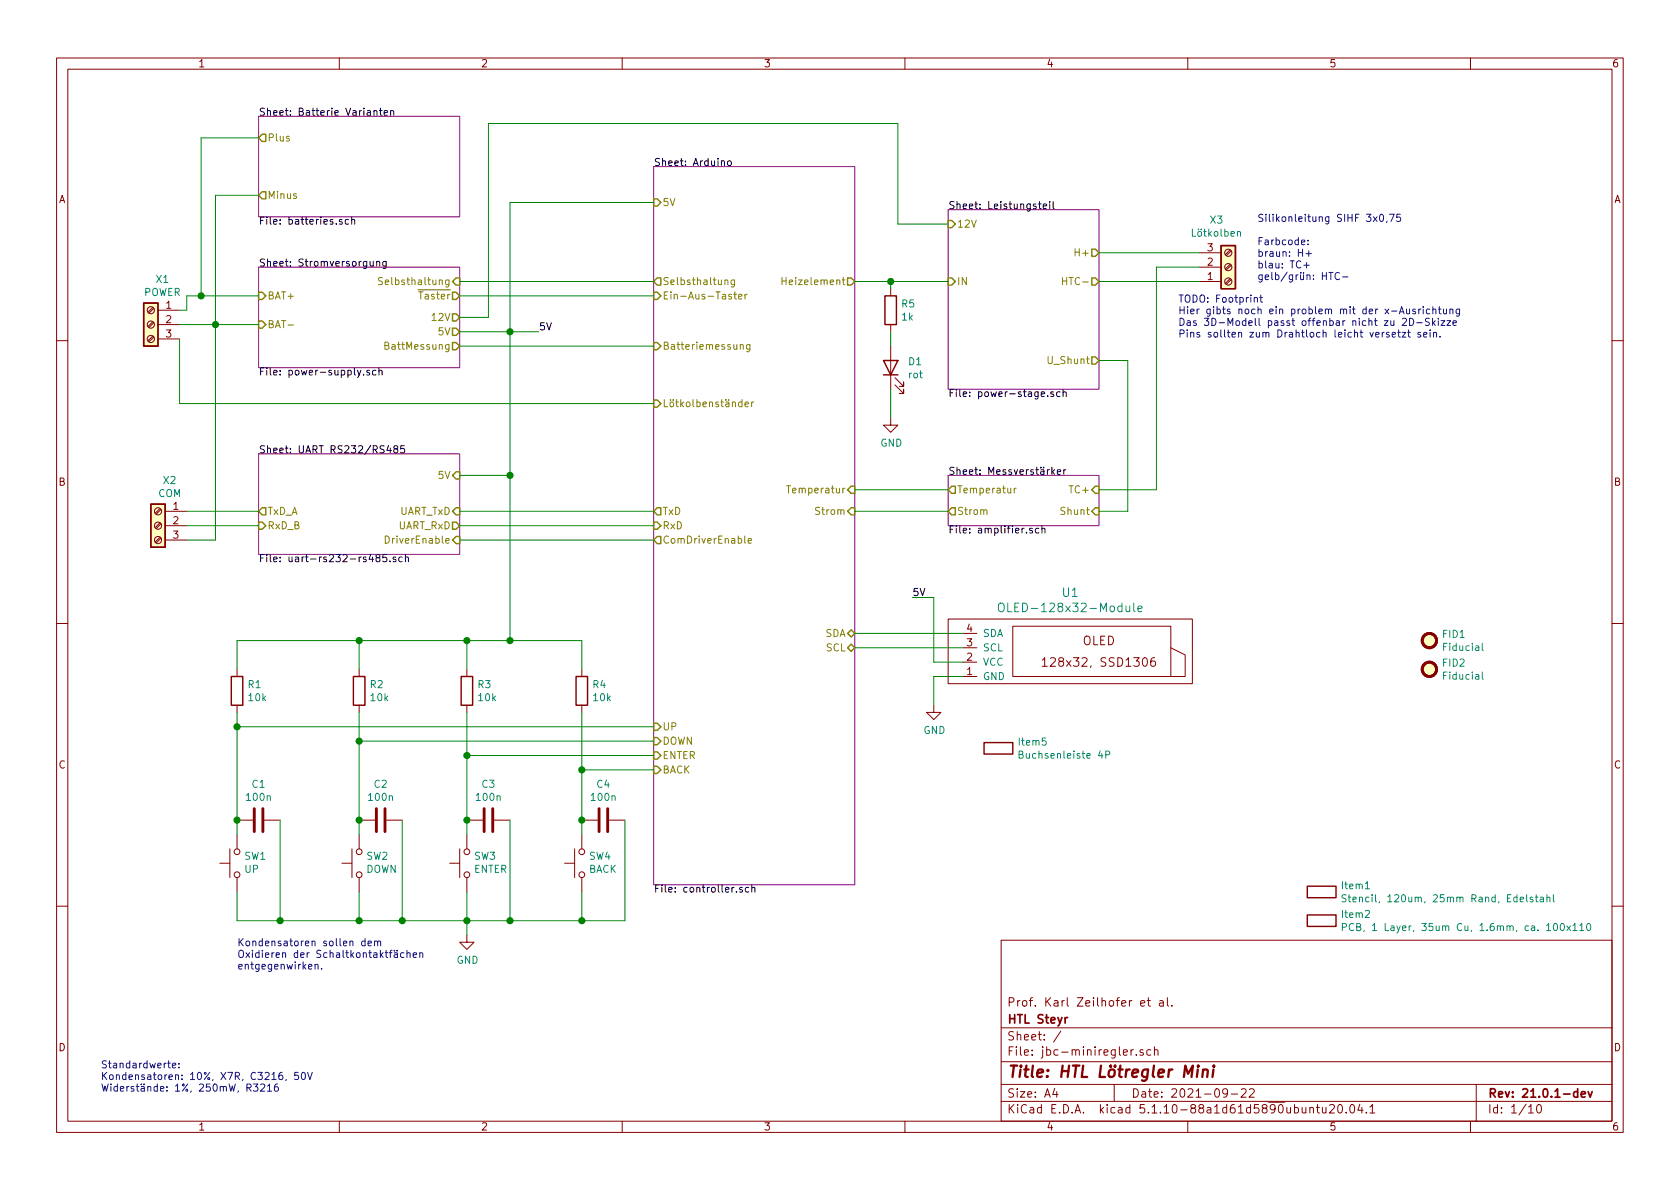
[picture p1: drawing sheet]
<svg xmlns="http://www.w3.org/2000/svg" width="297mm" height="210mm" viewBox="0 0 297 210" stroke-linecap="round" stroke-linejoin="round" font-family="sans-serif">
<g fill="none" stroke="#840000" stroke-width=".18">
<path d="M10 10.3h277v189.9h-277zM12 12.2h273v186.1h-273zM60 10.3v1.9M110 10.3v1.9M160 10.3v1.9M210 10.3v1.9M260 10.3v1.9M27 59.4l-.8 .9M27 56.9l-.8 .8M27 54.4l-.8 .8M27.2 59.6l-.9 .8M27.2 57.1l-.9 .8"/>
<path d="M27.2 54.5l-.9 .9M27.9 54.9h3.8M27.9 57.4h3.8M27.9 59.9h3.8M157.5 51v1.3M157.5 57.4v1.3M212.1 49.8h3.8M212.1 47.2h3.8M212.1 44.7h3.8M217.5 44.2l-.9 .8M217.5 46.7l-.9 .9M217.5 49.3l-.9 .8"/>
<path d="M217.7 44.4l-.9 .8M217.7 46.9l-.9 .8M217.7 49.4l-.9 .9M10 60.2h2M157.5 73.9v1.3h1.2l-1.2 1.2-1.3-1.2h1.3M157.5 61.2v7.6M158.2 68.1l1.6 1.5v-.8v.8h-.8M158.2 66.8l1.6 1.5v-.7v.7h-.8M285 60.2h2M28.3 95l-.9 .8M28.3 92.5l-.9 .8M28.3 89.9l-.9 .8"/>
<path d="M28.5 95.2l-.9 .8M28.5 92.6l-.9 .9M28.5 90.1l-.9 .8M29.2 90.4h3.8M29.2 93h3.8M29.2 95.5h3.8M10 110.3h2M41.9 118.4v1.2M63.5 118.4v1.2M82.5 118.4v1.2M102.9 118.4v1.2M167.6 109.5h43.2v11.4h-43.2z"/>
<path d="M170.2 119.6h2.5M170.2 117.1h2.5M170.2 114.5h2.5M170.2 112h2.5M179.1 110.7h27.9v8.9h-27.9zM184.3 116.7l.4-.4v1.5M184.3 117.8h.9M204.2 116.3a.59 .59 0 0 0-.7 .6v.8a.48 .48 0 0 0 .7 0l.1-.5-.1-.3h-.5l-.2 .3M207 114.5l2.5 1.3v3.8h-2.5M285 110.3h2M41.9 124.7v1.3M63.5 124.7v1.3"/>
<path d="M82.5 124.7v1.3M102.9 124.7v1.3M165.1 124.7v1.3h1.3l-1.3 1.2-1.3-1.2h1.3M38.9 152.6h1.7M40.6 150.1v5.1M41.9 145h2.8M41.9 147.6v2.5M41.9 155.2v2.5M46.7 145h2.8M60.5 152.6h1.7M62.2 150.1v5.1M63.5 145h2.8"/>
<path d="M63.5 147.6v2.5M63.5 155.2v2.5M68.3 145h2.8M79.5 152.6h1.8M81.3 150.1v5.1M82.5 147.6v2.5M82.5 155.2v2.5M82.5 145h2.8M87.4 145h2.8M99.8 152.6h1.8M101.6 150.1v5.1M102.9 145h2.8"/>
<path d="M102.9 147.6v2.5M102.9 155.2v2.5M107.7 145h2.8M10 160.2h2M82.5 165.3v1.3h1.3l-1.3 1.3-1.2-1.3h1.2M177 166.3h108v32h-108zM201.7 177.4l.7-.1-.1-.3-.4-.1-.2 .2 .1 .7h.5M202.8 176.9h.6M203 176.4v1.3l.4 .2M205.1 177h.5l.1 .9M205.7 177.3l-.5 .1a.29 .29 0 0 0-.2 .2 .29 .29 0 0 0 .2 .3l.5-.1M206.4 176.4v1.3l.2 .2"/>
<path d="M207.2 177.8v.1M285 160.2h2M60 198.3v1.9M110 198.3v1.9M160 198.3v1.9M177 194.8h108M177 191.8h108M177 187.8h108M177 181.8h108M186.5 192.5l-.4 1h1M186.8 193v1M187.6 182.3l-1.3 2"/>
<path d="M197 191.8v3M200 185.6v1M200.4 185.6l-.4 .3M200.9 186.5v.1M202.1 185.7l-.3-.1-.3 .2 .1 .2 .5 .2v.3h-.6M203.5 185.7l-.5-.1-.2 .3v.6l.2 .1 .5-.1M204.1 185.7l.2-.1 .4 .1v.9M204.1 185.1v1.5M210 198.3v1.9M217 193.2l-.1 .2a.48 .48 0 0 1-.6-.1v-.6a.48 .48 0 0 1 .6-.1l.1 .1a1.19 1.19 0 0 1-.2 1.2l-.5 .1M217.7 193.5h1.1M219.5 192.7l.2-.2h.3l.3 .2v.3v.2l-.9 .8h.9"/>
<path d="M220.9 192.7l.2-.2h.4l.2 .2 .1 .3-1 1h1M231.6 196l.2-.2 .4 .1v.9M231.6 195.8v1M232.7 195.8h.6M232.9 195.3v1.3l.4 .2M233.8 195.8l.1 .9 .3 .1 .2-.1M234.4 195.8v1M235.1 195.5l.2-.2h.4l.2 .5-.9 1h.9M236.7 195.4l.3-.1a.94 .94 0 0 1 0 1.5h-.1a1 1 0 0 1-.2-1.4zM238 196.7v.1M238.8 195.5l.3-.2a.94 .94 0 0 1 0 1.5 .82 .82 0 0 1-.3-1.3zM240.4 195.2l-.3 1.1h.9"/>
<path d="M240.8 195.8v1M241.6 196.7v.1M242.2 195.8l.4-.5v1.5M242.2 196.8h.9M260 198.3v1.9M261 191.8v6.5M270.3 195.8l.4-.5v1.5M270.3 196.8h.8M271.8 195.5l.4-.2a.94 .94 0 0 1 0 1.5 .79 .79 0 0 1-.4-1.3z"/>
<circle cx="26.7" cy="57.4" r=".63"/>
<circle cx="26.7" cy="54.9" r=".63"/>
<circle cx="26.7" cy="59.9" r=".63"/>
<circle cx="217.2" cy="47.2" r=".63"/>
<circle cx="217.2" cy="44.7" r=".63"/>
<circle cx="217.2" cy="49.8" r=".63"/>
<circle cx="27.9" cy="93" r=".63"/>
<circle cx="27.9" cy="95.5" r=".63"/>
<circle cx="27.9" cy="90.4" r=".63"/>
<circle cx="41.9" cy="154.7" r=".51"/>
<circle cx="41.9" cy="150.6" r=".51"/>
<circle cx="63.5" cy="150.6" r=".51"/>
<circle cx="63.5" cy="154.7" r=".51"/>
<circle cx="82.6" cy="154.7" r=".51"/>
<circle cx="82.6" cy="150.6" r=".51"/>
<circle cx="102.9" cy="150.6" r=".51"/>
<circle cx="102.9" cy="154.7" r=".51"/>
</g>
<path d="M188.7 179.9l-.4 .3M278.9 193.1l-.4-.1-.3 .3 .1 .6 .2 .1 .4-.1M278.9 192.5v1.5M279.6 193.5l.7-.1-.1-.3-.4-.1-.2 .2 .1 .7h.5M280.8 193l.4 1 .3-1" fill="none" stroke="#840000" stroke-width=".3"/>
<path d="M211.8 189.1l-.2 1.3M211.9 188.4l-.1 .2M212.7 189.3a.5 .5 0 0 1 .9 .1l-.2 1M212.7 189.1l-.1 1.3M214.6 189.1l-.2 1.3M214.6 188.4v.2l.1-.1-.1-.1v.2" fill="none" stroke="#840000" stroke-width=".41"/>
<path d="M45.7 20.6h35.6v17.7h-35.6zM115.6 29.5h35.5v127h-35.5zM167.6 37.1h26.7v31.7h-26.7zM45.7 47.2h35.6v17.8h-35.6zM45.7 80.3h35.6v17.7h-35.6zM167.6 84.1h26.7v8.9h-26.7z" fill="none" stroke="#840084" stroke-width=".18"/>
<g fill="none" stroke="#000" stroke-width=".18">
<path d="M66.1 19.7l.2-.1h.3v.8M66.1 19.6v.8M67.1 19.6h.5M67.3 19.1v1.1l.3 .2M67.9 20l.6-.1v-.3h-.4l-.2 .1 .1 .6h.5M69.1 19.7l.1-.1h.3l.1 .8M69.1 19.6v.8M60.5 38.9l-.3-.1-.2 .2v.2l.5 .1v.3h-.5M61.6 38.9l-.3-.1-.3 .2 .1 .6h.5M62.2 38.9l.2-.1 .3 .1v.7M62.2 38.4v1.2M127.6 28.6l.1-.2 .3 .1 .1 .8"/>
<path d="M128.8 28.5l.3-.1 .2 .3-.1 .5-.3 .1-.3-.2zM183.6 36.1h.5M183.8 35.6v1.1l.3 .2M184.5 36.5l.6-.1-.1-.3h-.4l-.1 .1v.6h.5M185.6 35.6v.2M185.6 36.1v.8M186.2 35.6v1.1l.2 .2M65.4 46.2l.1 .8 .3 .1 .2-.2M66 46.2v.9M66.6 46.3l.2-.1 .3 .1v.8M66.6 46.2v.9M68.3 46.2l-.1 1.2-.2 .1-.3-.1"/>
<path d="M68.3 46.3l-.4-.1-.2 .3 .1 .5h.5M64.3 66.2v.1M65.3 65.5h-.3l-.2 .2 .1 .1 .4 .2v.3h-.5M66.5 65.5h-.4l-.2 .2 .1 .6h.5M67 65.6l.2-.1h.3l.1 .8M67 65v1.3M68.7 78.8l-.3 .8h.8M69 79.2v.9M69.8 79.4l-.1-.2v-.3l.4-.1 .2 .1v.3l-.6 .2-.1 .2v.3l.2 .2h.3l.2-.2v-.4l-.2-.1M71.5 78.8h-.6l-.1 .6 .5-.1 .3 .2v.4l-.3 .2-.5-.1M185.2 70v.1M186.3 69.3h-.3l-.2 .2 .1 .1 .4 .2v.3h-.5"/>
<path d="M187.4 69.3h-.4l-.2 .2 .1 .6h.5M188 69.4l.1-.1h.3l.1 .8M188 68.9v1.2M66.7 98.6l-.2-.1v-.3l.2-.1h.4v.4l-.5 .2-.1 .2v.2l.2 .2h.4l.1-.2-.1-.4-.1-.1M68.4 98.1h-.7v.6l.2-.2 .5 .2v.5l-.3 .1-.4-.1M68.9 99.2v.1M70 98.5h-.3l-.2 .2v.2l.5 .1v.3h-.5M71.1 98.5h-.3l-.3 .2 .1 .6h.5M71.7 98.6l.2-.1h.3v.8M71.7 98.1v1.2M182.5 93.5l-.3-.1-.2 .2 .1 .2 .4 .1v.3h-.5M183.7 93.5l-.4-.1-.2 .2 .1 .6h.5"/>
<path d="M184.2 93.5l.2-.1 .3 .1 .1 .8M184.2 93v1.3M186 82.6v1.3M186.1 83.4l.4 .5M186.5 83.1l-.5 .4M186.9 83.5l.6-.1v-.3h-.4l-.2 .1 .1 .6h.5M188.1 83.1v.8M188.4 83.1l-.3 .2M131.2 157l-.3-.1-.1 .2v.2l.4 .1v.3h-.4M132.4 157l-.4-.1-.2 .2 .1 .6h.5M132.9 157l.2-.1 .3 .1 .1 .8M132.9 156.5v1.3"/>
</g>
<g fill="none" stroke="#848400" stroke-width=".25">
<path d="M46.4 23.7h.6v1.3h-.6l-.7-.6zM46.4 33.9h.6v1.3h-.6l-.7-.7zM115.6 35.2h.6l.6 .6-.6 .6h-.6zM167.6 39h.7l.6 .6-.6 .7h-.7zM45.7 51.7h.7l.6 .6-.6 .7h-.7zM45.7 56.8h.7l.6 .6-.6 .6h-.7zM80 49.8l.6-.7h.7v1.3h-.7zM80 51.7h.6l.7 .6-.7 .7h-.6zM80 55.5h.6l.7 .6-.7 .7h-.6zM80 58h.6l.7 .7-.7 .6h-.6zM115.6 51.7h.6l.6 .6-.6 .7h-.6zM116.2 49.1h.6v1.3h-.6l-.6-.6z"/>
<path d="M149.9 49.1h.6l.6 .7-.6 .6h-.6zM167.6 49.1h.7l.6 .7-.6 .6h-.7zM193 49.1h.7l.6 .7-.6 .6h-.7zM193 44.1h.7l.6 .6-.6 .6h-.7zM80 60.6h.6l.7 .6-.7 .6h-.6zM115.6 60.6h.6l.6 .6-.6 .6h-.6zM115.6 70.7h.6l.6 .7-.6 .6h-.6zM193 63.1h.7l.6 .6-.6 .7h-.7zM45.7 92.3h.7l.6 .7-.6 .6h-.7zM46.4 89.8h.6v1.3h-.6l-.7-.7zM80 92.3h.6l.7 .7-.7 .6h-.6zM80.6 83.4h.7v1.3h-.7l-.6-.6z"/>
<path d="M80.6 89.8h.7v1.3h-.7l-.6-.7zM80.6 94.9h.7v1.2h-.7l-.6-.6zM115.6 92.3h.6l.6 .7-.6 .6h-.6zM116.2 89.8h.6v1.3h-.6l-.6-.7zM116.2 94.9h.6v1.2h-.6l-.6-.6zM150.5 86h.6v1.2h-.6l-.6-.6zM150.5 89.8h.6v1.3h-.6l-.6-.7zM168.3 86h.6v1.2h-.6l-.7-.6zM168.3 89.8h.6v1.3h-.6l-.7-.7zM193.7 86h.6v1.2h-.6l-.7-.6zM193.7 89.8h.6v1.3h-.6l-.7-.7zM149.9 114.5l.6-.6 .6 .6-.6 .7z"/>
<path d="M149.9 112l.6-.6 .6 .6-.6 .6zM115.6 127.9h.6l.6 .6-.6 .7h-.6zM115.6 130.4h.6l.6 .7-.6 .6h-.6zM115.6 133h.6l.6 .6-.6 .6h-.6zM115.6 135.5h.6l.6 .6-.6 .7h-.6z"/>
</g>
<g fill="none" stroke="#848400" stroke-width=".18">
<path d="M50.9 57.5h1M67.6 49.1h-.4l-.2 .1-.1 .2 .1 .2 .5 .2 .1 .3-.2 .2h-.5M79.4 49.5v1l-.3 .3-.3-.1M79.4 49.5h-.4l-.2 .2 .1 .6h.5M128.2 49.6l.1-.1h.4v.8M129.7 52h.5M129.9 49.5v1l-.3 .3-.3-.1M129.9 49.5h-.4l-.2 .2 .1 .6h.5M129.9 51.6v1.1l.3 .2M130.6 52.4l.6-.1-.1-.2-.3-.1-.2 .2v.6h.5M131.7 52v.9M132.1 52l-.4 .3"/>
<path d="M138.3 49.7h.7M138.3 49.1v1.2M187.9 49.1v1.2M187.9 49.7h.7M68 61.1h.6l.1-.2v-.3l-.7-.1v1.3h.5l.2-.2 .1-.3-.3-.2M130.9 61.1l.2-.2 .3 .1v.8M130.9 60.9v.9M131.7 71.5l.6-.1v-.3h-.4l-.2 .2 .1 .6h.5M132.6 60.9v1l-.3 .3-.3-.1M132.6 61l-.4-.1-.2 .3 .1 .5h.5M132.9 71.1v.8M133.2 71.1h-.2l-.1 .2"/>
<path d="M68.1 94.8a.64 .64 0 0 1 .7 .6 .64 .64 0 0 1-.7 .7zM131.7 94.8v1.1l.2 .2M132.3 95.6l.6-.1-.1-.2-.3-.1-.2 .2v.6h.5M139.1 85.9h.7M173.9 90.3l.2-.2 .3 .1 .1 .8M179.3 86.3v.9M179.7 86.3l-.4 .3"/>
</g>
<g fill="none" stroke="#840000" stroke-width=".25">
<path d="M25.4 53.6h2.5v7.6h-2.5zM156.5 52.3h2v5.1h-2zM215.9 43.4h2.5v7.6h-2.5zM156.2 63.7h2.5l-1.2 2.6zM156.2 66.3h2.5M26.7 89.1h2.5v7.7h-2.5zM40.9 119.6h2v5.1h-2zM62.5 119.6h2v5.1h-2zM81.5 119.6h2.1v5.1h-2.1zM101.9 119.6h2v5.1h-2zM174 131.3h5.1v2h-5.1zM231.1 156.7h5.1v2h-5.1z"/>
<path d="M231.1 161.8h5.1v2h-5.1z"/>
</g>
<g fill="none" stroke="#840000" stroke-width=".51">
<path d="M45 143v4.1M46.5 143v4.1M66.5 143v4.1M68.1 143v4.1M85.6 143v4.1M87.1 143v4.1M105.9 143v4.1M107.4 143v4.1"/>
<circle cx="252.7" cy="118.4" r="1.27"/>
<circle cx="252.7" cy="113.3" r="1.27"/>
</g>
<g fill="none" stroke="#008484" stroke-width=".18">
<path d="M218.8 41.1l.2-.2 .3 .1v.8M176.6 106.9a.53 .53 0 0 1 .6-.2 .53 .53 0 0 1 .3 .5v.5a.51 .51 0 0 1-.5 .5 .51 .51 0 0 1-.5-.5zM200.5 106.6v1.3l.2 .3M201.2 107.7l.7-.2v-.3h-.5l-.2 .2 .1 .7h.6M262.1 113.8v1.1l.2 .1M262.1 118.8v1.1l.2 .2M180.2 133.4h.5l.1-.5-.6-.1v1.3h.5l.2-.2v-.3l-.3-.2M195.5 133.5l.7-.1v-.5l-.2-.1h-.5v1.3M238 158.3l-.5-.1-.2 .3 .1 .3 .5 .2v.4l-.2 .1-.4-.1M238.4 158.6h.4M238.5 158.2v1.1l.3 .2M239.2 159l.6-.1v-.2l-.4-.1-.2 .2 .1 .6h.5"/>
<path d="M241.4 157.2h.7M271 158.7l-.3-.1-.2 .2 .1 .2 .4 .1v.3h-.5M271.4 158.6h.5M271.6 158.2v1.1l.3 .2M272.3 158.7h.5l.1 .8M272.9 158.9l-.4 .1-.2 .2v.2h.6M273.5 158.8l.2-.2 .3 .1v.8M273.5 158.2v1.3M274.7 158.2v1.1l.1 .2M237.3 164l.7-.2v-.4l-.7-.1v1.3M239.3 163.4a.6 .6 0 0 0-.8 .4 .6 .6 0 0 0 .6 .8l.2-.2M239.9 163.9l.5-.1 .2-.2-.1-.2-.6-.1v1.3h.5l.2-.2v-.3l-.3-.2"/>
<path d="M277 163.7l.7 .9M277.7 163.7l-.7 .9M278.1 163.6l.4-.3v1.3M278.1 164.6h.7M279.3 163.6l.4-.3v1.3M279.3 164.6h.7M280.6 163.4l.2-.1a.67 .67 0 0 1 .5 .6 .67 .67 0 0 1-.5 .7l-.3-.5z"/>
</g>
<g fill="#ffffc2" stroke="#ffffc2" stroke-width=".18">
<path d="M25.4 53.6h2.5v7.6h-2.5z"/>
<path d="M215.9 43.4h2.5v7.6h-2.5z"/>
<path d="M26.7 89.1h2.5v7.7h-2.5z"/>
<circle cx="252.7" cy="113.3" r="1.27"/>
<circle cx="252.7" cy="118.4" r="1.27"/>
</g>
<g fill="none" stroke="#008400" stroke-width=".18">
<path d="M45.7 34.5h-7.6v61h-5.1M45.7 24.4h-10.1v27.9M115.6 35.8h-25.4v77.5M167.6 39.6h-8.9v-17.8h-72.3v34.3h-5.1M31.7 57.4h14M31.7 59.9v11.5h83.9M45.7 52.3h-12.7v2.6h-1.3M81.3 49.8h34.3M81.3 58.7h13.9M81.3 52.3h34.3M151.1 49.8h16.5M157.5 49.8v1.2"/>
<path d="M157.5 58.7v2.5M194.3 49.8h17.8M194.3 44.7h17.8M212.1 47.2h-7.6v39.4h-10.2M81.3 61.2h34.3M157.5 68.8v5.1M194.3 63.7h5.1v26.7h-5.1M33 90.4h12.7M33 93h12.7M81.3 95.5h34.3M81.3 90.4h34.3M81.3 93h34.3"/>
<path d="M81.3 84.1h8.9M151.1 90.4h16.5M151.1 86.6h16.5M41.9 118.4v-5.1h61v5.1M63.5 113.3v5.1M82.5 113.3v5.1M151.1 114.5h19.1M151.1 112h19.1M161.3 105.7h3.8v11.4h5.1M170.2 119.6h-5.1v5.1M41.9 126v21.6M41.9 128.5h73.7"/>
<path d="M63.5 126v21.6M63.5 131.1h52.1M82.5 126v21.6M82.5 133.6h33.1M102.9 136.1h12.7M102.9 126v21.6M49.5 145v17.8M63.5 157.7v5.1M71.1 145v17.8M82.5 157.7v7.6M90.2 145v17.8M102.9 157.7v5.1"/>
<path d="M110.5 145v17.8h-68.6v-5.1"/>
</g>
<g fill="none" stroke="#0000c2" stroke-width=".18">
<path d="M244 38l.2-.1a.67 .67 0 0 1 .4 .6 .67 .67 0 0 1-.4 .7l-.2-.2-.1-.3zM245.2 39.1l-.1 .2M245.7 37.9h.8l-.6 1.3M247.6 37.9h-.6l-.1 .6 .2-.1 .5 .1v.5l-.2 .2-.5-.2M221.8 52.7l.1-.1h.3l.1 .8M222.7 52.6h.5M222.9 52.2v1.1l.3 .1M230.1 42.8l.6-.1v-.2l-.4-.1-.2 .2 .1 .6h.5M230.5 46.9h1M230.9 44.9h1M231 46.4v1M231.3 43.1v.2"/>
<path d="M231.3 42.5v.1M231.4 44.4v.9M234.9 48.2h.8M236.8 48.3a.6 .6 0 0 0-.8 .4 .6 .6 0 0 0 .6 .7l.2-.1M237.4 49h.9M245.6 58.8h-.3l-.2 .1 .1 .2 .4 .2v.3h-.5M246.2 59.2l.5-.1v-.3h-.4l-.1 .1v.7h.5M247.1 58.8h.5M247.3 58.3v1.1l.3 .2M247.4 55.5l.4-1.3 .5 1.3M247.5 55.1h.6M247.9 58.8h.7l-.7 .8h.7"/>
<path d="M248 56.4l.4-.1 .3 .3-.8 1h.8M248.7 54.7v.7l.3 .1 .2-.1M248.9 58.8h.5M249 58.3v1.1l.4 .2M249.2 56.3a.64 .64 0 0 1 .8 .6 .64 .64 0 0 1-.8 .7zM249.2 54.7v.8M250.3 54.7h-.3l-.2 .1v.2l.5 .1v.3h-.5M250.5 57.1h1M250.9 54.7v.8M251.2 58.8h-.3l-.2 .1v.2l.5 .2v.3h-.5M251.2 54.7l-.3 .2M251.6 54.2v.2"/>
<path d="M251.6 54.7v.8M251.7 59.2l.6-.1-.1-.3h-.3l-.2 .1 .1 .7h.4M252.7 56.4l-.5-.1-.1 .1v.4l.6 .3v.2l-.2 .3-.5-.1M252.8 54.7h-.4l-.2 .2 .1 .5h.5M252.9 58.3v.2M252.9 58.8v.8M253.3 56.3v1.3M253.3 54.8l.2-.1h.3l.1 .8M253.3 54.2v1.3M253.4 57.1l.4 .5M253.5 58.9l.1-.1h.3l.1 .8M253.5 58.8v.8"/>
<path d="M253.8 56.7l-.5 .5M254.3 56.3v.1M254.3 54.7h.5M254.3 56.7v.9M254.5 54.2v1.1l.3 .2M254.6 59.5v.1M254.8 56.7h.6l-.6 .9h.6M255.2 54.7l.1 .7 .3 .1 .2-.1M255.8 54.7v.8M255.8 56.7h.7l-.7 .9h.7M256.4 54.8l.1-.1h.3l.1 .8M256.4 54.7v.8"/>
<path d="M256.9 57.1l.6-.1v-.2l-.4-.1-.2 .2 .1 .6h.5M258.1 54.7v1l-.3 .2-.3-.1M258.1 54.7h-.4l-.2 .2 .1 .5h.5M55.7 170.7l.2-.2 .3 .1v.8M55.7 170.5v.9M56.8 171.2v.2M64.5 166.5l-.3-.1-.3 .2 .2 .6h.4M64.5 166v1.3M65.1 166.8l.6-.1-.1-.2-.3-.1-.2 .2v.6h.5M66.2 166.5l.2-.1 .3 .1 .1 .8M66.2 166.4v.9M66.8 166.6l.2-.2 .3 .1v.8"/>
<path d="M69.7 168.5h.5l.1 .8M69.7 168v.2M70.2 168v.2M70.3 168.8h-.5l-.1 .2v.3h.6M71.4 168.5h-.3l-.3 .2 .1 .6h.5M72 168.6l.2-.1h.3v.8M72 168v1.3M73.1 168.9l.6-.1-.1-.3h-.4l-.1 .2v.6h.5M74.2 168.6l.2-.1h.3l.1 .8M74.2 168.5v.8M30.5 188.4l.6-.1-.1-.2-.3-.1-.2 .2 .1 .6h.4M31.6 188.7v.1"/>
<path d="M31.6 188.1v.1M44.8 191.7h.8l-.4 .5 .3 .1v.6l-.5 .1-.2-.2M46.1 191.8l.5-.1 .2 .1v.2v.2l-.8 .8h.8M47.3 192l.4-.3v1.3M47.3 193h.7M49.1 191.7l-.4 .1a.87 .87 0 0 0 0 1.2l.5-.2v-.5l-.5-.1-.2 .2M49.9 189.6l-.4 .1a.87 .87 0 0 0 0 1.2l.5-.1v-.6l-.5-.1-.2 .3M50.6 190.8l-.1 .3M52.7 189.6h-.6v.6l.5-.1 .2 .3v.3l-.2 .2-.5-.1M53.4 189.8l.2-.2a.69 .69 0 0 1 .4 .7 .69 .69 0 0 1-.4 .6l-.3-.2v-.3zM54.4 189.6l.4 1.3 .4-1.3"/>
</g>
<g fill="#008400" stroke="#008400" stroke-width=".25">
<circle cx="35.6" cy="52.3" r=".51"/>
<circle cx="102.9" cy="136.1" r=".51"/>
<circle cx="82.6" cy="133.6" r=".51"/>
<circle cx="63.5" cy="131.1" r=".51"/>
<circle cx="41.9" cy="128.5" r=".51"/>
<circle cx="157.5" cy="49.8" r=".51"/>
<circle cx="63.5" cy="113.3" r=".51"/>
<circle cx="38.1" cy="57.4" r=".51"/>
<circle cx="63.5" cy="162.8" r=".51"/>
<circle cx="90.2" cy="84.1" r=".51"/>
<circle cx="90.2" cy="113.3" r=".51"/>
<circle cx="41.9" cy="145" r=".51"/>
<circle cx="49.5" cy="162.8" r=".51"/>
<circle cx="63.5" cy="145" r=".51"/>
<circle cx="71.1" cy="162.8" r=".51"/>
<circle cx="82.6" cy="145" r=".51"/>
<circle cx="82.6" cy="113.3" r=".51"/>
<circle cx="90.2" cy="58.7" r=".51"/>
<circle cx="90.2" cy="162.8" r=".51"/>
<circle cx="102.9" cy="145" r=".51"/>
<circle cx="102.9" cy="162.8" r=".51"/>
<circle cx="82.6" cy="162.8" r=".51"/>
</g>
<text font-size="2.8" fill="#840000" x="178" y="190.5">Title: HTL Lötregler Mini</text>
<g font-size="2.1" fill="#008484">
<text x="187.9" y="105.6">U1</text>
<text x="178.3" y="108.2">OLED-128x32-Module</text>
</g>
<g font-size="2.1" fill="#840000">
<text x="185.6" y="117.9">128x32, SSD1306</text>
<text x="191.4" y="114.1">OLED</text>
<text x="178" y="178">Prof. Karl Zeilhofer et al.</text>
<text x="178" y="184">Sheet: /</text>
<text x="178" y="181">HTL Steyr</text>
<text x="178" y="186.7">File: jbc-miniregler.sch</text>
<text x="178" y="196.9">KiCad E.D.A. kicad 5.1.10-88a1d61d5890ubuntu20.04.1</text>
<text x="178" y="194.1">Size: A4</text>
<text x="200" y="194.1">Date: 2021-09-22</text>
<text x="263" y="194.1">Rev: 21.0.1-dev</text>
<text x="263" y="196.9">Id: 1/10</text>
</g>
<g font-size="1.8" fill="#840000">
<text x="35" y="11.9">1</text>
<text x="85" y="11.9">2</text>
<text x="135" y="11.9">3</text>
<text x="185" y="11.9">4</text>
<text x="235" y="11.9">5</text>
<text x="285" y="11.9">6</text>
<text x="10.4" y="35.9">A</text>
<text x="285.4" y="35.9">A</text>
<text x="213.5" y="47">2</text>
<text x="213.5" y="44.4">3</text>
<text x="213.5" y="49.5">1</text>
<text x="29.4" y="54.6">1</text>
<text x="29.4" y="57.1">2</text>
<text x="29.4" y="59.7">3</text>
<text x="10.4" y="85.9">B</text>
<text x="285.4" y="85.9">B</text>
<text x="30.6" y="90.2">1</text>
<text x="30.6" y="92.7">2</text>
<text x="30.6" y="95.2">3</text>
<text x="171" y="111.8">4</text>
<text x="171" y="119.4">1</text>
<text x="171" y="116.8">2</text>
<text x="171" y="114.3">3</text>
<text x="10.4" y="135.9">C</text>
<text x="285.4" y="135.9">C</text>
<text x="10.4" y="185.9">D</text>
<text x="285.4" y="185.9">D</text>
<text x="35" y="199.9">1</text>
<text x="85" y="199.9">2</text>
<text x="135" y="199.9">3</text>
<text x="185" y="199.9">4</text>
<text x="235" y="199.9">5</text>
<text x="285" y="199.9">6</text>
</g>
<g font-size="1.8">
<text x="45.7" y="20.5">Sheet: Batterie Varianten</text>
<text x="115.6" y="29.4">Sheet: Arduino</text>
<text x="45.7" y="39.7">File: batteries.sch</text>
<text x="167.6" y="37">Sheet: Leistungsteil</text>
<text x="45.7" y="47.1">Sheet: Stromversorgung</text>
<text x="95.2" y="58.4">5V</text>
<text x="45.7" y="66.4">File: power-supply.sch</text>
<text x="167.6" y="70.2">File: power-stage.sch</text>
<text x="45.7" y="80.2">Sheet: UART RS232/RS485</text>
<text x="167.6" y="84">Sheet: Messverstärker</text>
<text x="167.6" y="94.3">File: amplifier.sch</text>
<text x="45.7" y="99.4">File: uart-rs232-rs485.sch</text>
<text x="161.3" y="105.4">5V</text>
<text x="115.6" y="157.8">File: controller.sch</text>
</g>
<g font-size="1.8" fill="#848400">
<text x="47.2" y="25">Plus</text>
<text x="47.2" y="35.2">Minus</text>
<text x="117.1" y="36.4">5V</text>
<text x="169.2" y="40.3">12V</text>
<text x="190.5" y="45.3">H+</text>
<text x="47.2" y="53">BAT+</text>
<text x="68.1" y="50.4">Selbsthaltung</text>
<text x="74.4" y="53">Taster</text>
<text x="117.1" y="50.4">Selbsthaltung</text>
<text x="117.1" y="53">Ein-Aus-Taster</text>
<text x="139.3" y="50.4">Heizelement</text>
<text x="169.2" y="50.4">IN</text>
<text x="188.6" y="50.4">HTC-</text>
<text x="47.2" y="58">BAT-</text>
<text x="76.6" y="56.8">12V</text>
<text x="77.6" y="59.3">5V</text>
<text x="68.7" y="61.8">BattMessung</text>
<text x="117.1" y="61.8">Batteriemessung</text>
<text x="185.5" y="64.4">U_Shunt</text>
<text x="117.1" y="72">Lötkolbenständer</text>
<text x="77.6" y="84.7">5V</text>
<text x="139.9" y="87.2">Temperatur</text>
<text x="169.2" y="87.2">Temperatur</text>
<text x="189.4" y="87.2">TC+</text>
<text x="47.2" y="93.6">RxD_B</text>
<text x="47.2" y="91.1">TxD_A</text>
<text x="70.3" y="93.6">UART_RxD</text>
<text x="70.5" y="91.1">UART_TxD</text>
<text x="117.1" y="93.6">RxD</text>
<text x="117.1" y="91.1">TxD</text>
<text x="144.5" y="91.1">Strom</text>
<text x="169.2" y="91.1">Strom</text>
<text x="187.8" y="91.1">Shunt</text>
<text x="68.8" y="96.1">DriverEnable</text>
<text x="117.1" y="96.1">ComDriverEnable</text>
<text x="145.9" y="112.6">SDA</text>
<text x="146.1" y="115.2">SCL</text>
<text x="117.1" y="129.2">UP</text>
<text x="117.1" y="131.7">DOWN</text>
<text x="117.1" y="134.2">ENTER</text>
<text x="117.1" y="136.8">BACK</text>
</g>
<g font-size="1.8" fill="#008484">
<text x="210.9" y="41.9">Lötkolben</text>
<text x="214" y="39.5">X3</text>
<text x="25.4" y="52.3">POWER</text>
<text x="27.7" y="50">X1</text>
<text x="159.5" y="54.4">R5</text>
<text x="159.5" y="56.7">1k</text>
<text x="160.7" y="64.6">D1</text>
<text x="160.7" y="66.9">rot</text>
<text x="155.7" y="79">GND</text>
<text x="28" y="87.9">COM</text>
<text x="28.9" y="85.6">X2</text>
<text x="173.7" y="112.6">SDA</text>
<text x="255.1" y="112.8">FID1</text>
<text x="173.7" y="117.7">VCC</text>
<text x="173.7" y="115.2">SCL</text>
<text x="255.1" y="117.9">FID2</text>
<text x="255.4" y="115.1">Fiducial</text>
<text x="43.9" y="121.7">R1</text>
<text x="44" y="124">10k</text>
<text x="65.5" y="121.7">R2</text>
<text x="65.6" y="124">10k</text>
<text x="84.5" y="121.7">R3</text>
<text x="84.7" y="124">10k</text>
<text x="104.9" y="121.7">R4</text>
<text x="105" y="124">10k</text>
<text x="173.7" y="120.3">GND</text>
<text x="255.4" y="120.2">Fiducial</text>
<text x="163.3" y="129.8">GND</text>
<text x="180.3" y="131.8">Item5</text>
<text x="180.9" y="134.2">Buchsenleiste 4P</text>
<text x="43.7" y="141.6">100n</text>
<text x="44.6" y="139.3">C1</text>
<text x="65.3" y="141.6">100n</text>
<text x="66.2" y="139.3">C2</text>
<text x="84.4" y="141.6">100n</text>
<text x="85.2" y="139.3">C3</text>
<text x="104.7" y="141.6">100n</text>
<text x="105.6" y="139.3">C4</text>
<text x="43.2" y="152">SW1</text>
<text x="43.3" y="154.4">UP</text>
<text x="64.7" y="154.4">DOWN</text>
<text x="64.8" y="152">SW2</text>
<text x="83.8" y="154.4">ENTER</text>
<text x="83.9" y="152">SW3</text>
<text x="104.1" y="154.4">BACK</text>
<text x="104.2" y="152">SW4</text>
<text x="237.4" y="157.2">Item1</text>
<text x="239.9" y="159.6">Stencil, 120um, 25mm Rand, Edelstahl</text>
<text x="237.4" y="162.3">Item2</text>
<text x="240.9" y="164.6">PCB, 1 Layer, 35um Cu, 1.6mm, ca. 100x110</text>
<text x="80.7" y="170.4">GND</text>
</g>
<g font-size="1.8" fill="#0000c2">
<text x="222.2" y="39.2">Silikonleitung SIHF 3x0,75</text>
<text x="222.2" y="43.4">Farbcode:</text>
<text x="222.2" y="45.4">braun: H+</text>
<text x="222.2" y="47.5">blau: TC+</text>
<text x="208.3" y="53.5">TODO: Footprint</text>
<text x="222.2" y="49.5">gelb/grün: HTC-</text>
<text x="208.3" y="55.6">Hier gibts noch ein problem mit der x-Ausrichtung</text>
<text x="208.3" y="57.6">Das 3D-Modell passt offenbar nicht zu 2D-Skizze</text>
<text x="208.3" y="59.7">Pins sollten zum Drahtloch leicht versetzt sein.</text>
<text x="41.9" y="167.3">Kondensatoren sollen dem</text>
<text x="41.9" y="169.4">Oxidieren der Schaltkontaktfächen</text>
<text x="41.9" y="171.4">entgegenwirken.</text>
<text x="17.8" y="188.9">Standardwerte:</text>
<text x="17.8" y="191">Kondensatoren: 10%, X7R, C3216, 50V</text>
<text x="17.8" y="193">Widerstände: 1%, 250mW, R3216</text>
</g>
</svg>
